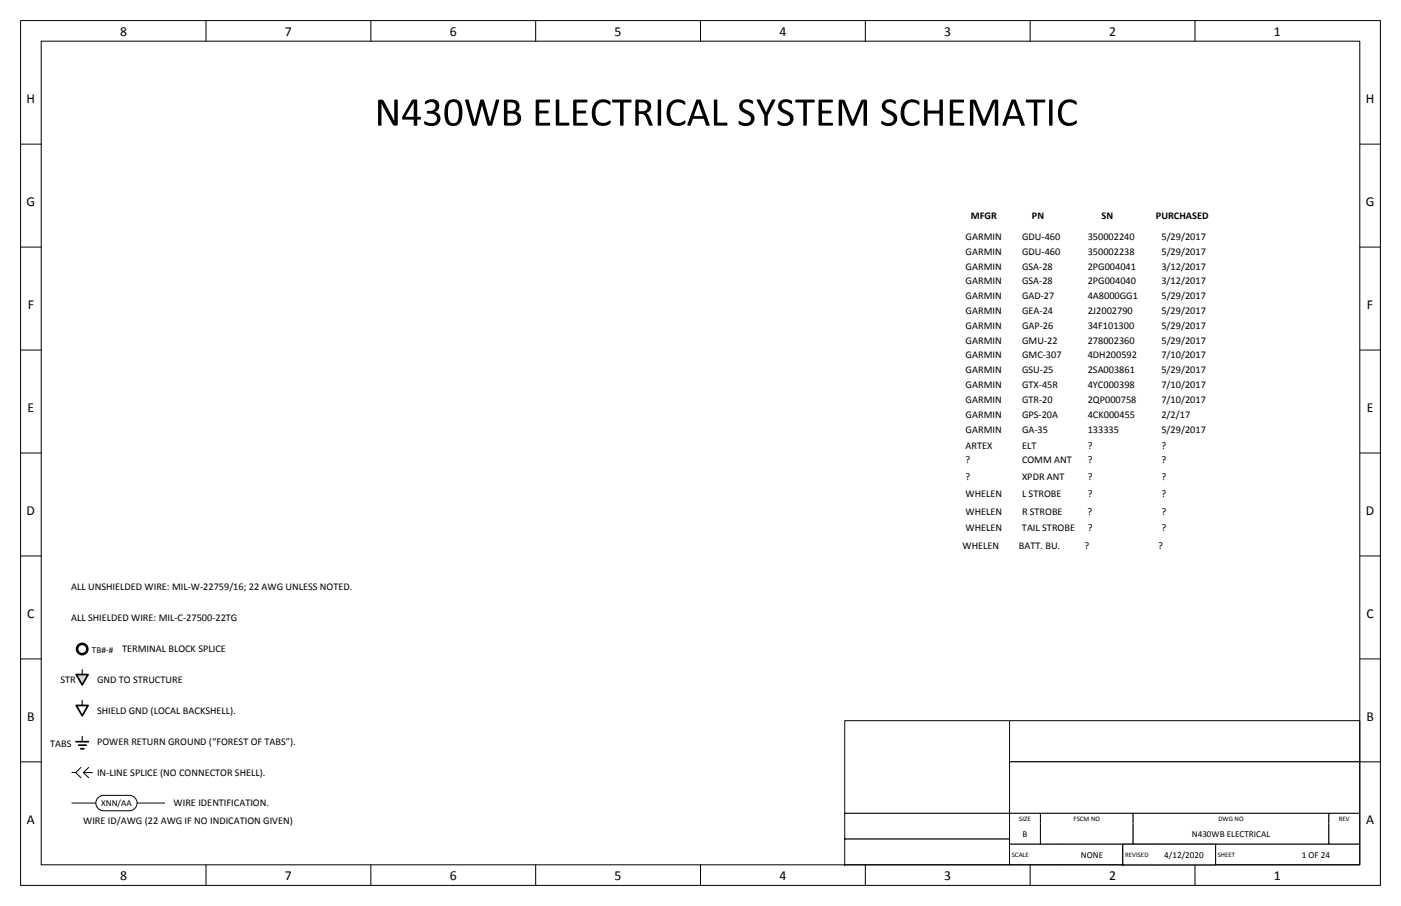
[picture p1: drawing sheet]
<svg xmlns="http://www.w3.org/2000/svg" width="432mm" height="279mm" viewBox="0 0 432 279" stroke-linecap="round" stroke-linejoin="round" font-family="sans-serif">
<path d="M22.2 247.6h28.5" fill="none" stroke="#000" stroke-width=".31"/>
<path d="M260.3 222.2h50.8v28.6h-50.8z" fill="#fff"/>
<path d="M260.3 222.2h50.8v28.6h-50.8zM260.3 250.8h.1" fill="none" stroke="#000" stroke-width=".31"/>
<path d="M260.3 250.8h50.8v8h-50.8z" fill="#fff"/>
<path d="M260.3 250.8h50.8v8h-50.8zM260.3 258.8h.1" fill="none" stroke="#000" stroke-width=".31"/>
<path d="M260.3 258.8h50.8v7.9h-50.8z" fill="#fff"/>
<path d="M260.3 258.8h50.8v7.9h-50.8zM260.3 266.7h.1" fill="none" stroke="#000" stroke-width=".31"/>
<path d="M311.1 222.2h108v12.7h-108z" fill="#fff"/>
<path d="M311.1 222.2h108v12.7h-108zM311.1 234.9h.1" fill="none" stroke="#000" stroke-width=".31"/>
<path d="M311.1 234.9h108v15.9h-108z" fill="#fff"/>
<path d="M311.1 234.9h108v15.9h-108zM311.1 250.8h.1" fill="none" stroke="#000" stroke-width=".31"/>
<path d="M311.1 250.8h9.6v3.2h-9.6z" fill="#fff"/>
<path d="M311.1 254v-3.2h9.6v3.2" fill="none" stroke="#000" stroke-width=".31"/>
<path d="M320.7 250.8h28.5v3.2h-28.5z" fill="#fff"/>
<path d="M320.7 254v-3.2h28.5v3.2" fill="none" stroke="#000" stroke-width=".31"/>
<path d="M349.2 250.8h60.4v3.2h-60.4z" fill="#fff"/>
<path d="M349.2 254v-3.2h60.4v3.2" fill="none" stroke="#000" stroke-width=".31"/>
<path d="M409.6 250.8h9.5v3.2h-9.5z" fill="#fff"/>
<path d="M409.6 254v-3.2h9.5v3.2" fill="none" stroke="#000" stroke-width=".31"/>
<path d="M311.1 254h9.6v6.3h-9.6z" fill="#fff"/>
<path d="M311.1 254v6.3h9.6v-6.3" fill="none" stroke="#000" stroke-width=".31"/>
<path d="M320.7 254h28.5v6.3h-28.5z" fill="#fff"/>
<path d="M320.7 254v6.3h28.5v-6.3" fill="none" stroke="#000" stroke-width=".31"/>
<path d="M349.2 254h60.4v6.3h-60.4z" fill="#fff"/>
<path d="M349.2 254v6.3h60.4v-6.3" fill="none" stroke="#000" stroke-width=".31"/>
<path d="M409.6 254h9.5v6.3h-9.5z" fill="#fff"/>
<path d="M409.6 254v6.3h9.5v-6.3" fill="none" stroke="#000" stroke-width=".31"/>
<path d="M311.1 260.3h15.9v6.4h-15.9z" fill="#fff"/>
<path d="M327 260.3h-15.9v6.4h15.9" fill="none" stroke="#000" stroke-width=".31"/>
<path d="M327 260.3h19.1v6.4h-19.1z" fill="#fff"/>
<path d="M327 260.3h19.1v6.4h-19.1" fill="none" stroke="#000" stroke-width=".31"/>
<path d="M346.1 260.3h28.5v6.4h-28.5z" fill="#fff"/>
<path d="M346.1 260.3h28.5v6.4h-28.5zM346.1 266.7h.1" fill="none" stroke="#000" stroke-width=".31"/>
<path d="M374.6 260.3h17.5v6.4h-17.5z" fill="#fff"/>
<path d="M392.1 260.3h-17.5v6.4h17.5" fill="none" stroke="#000" stroke-width=".31"/>
<path d="M392.1 260.3h27v6.4h-27z" fill="#fff"/>
<g fill="none" stroke="#000" stroke-width=".31">
<path d="M6.3 6.3h419.1v266.7h-419.1zM12.7 12.7h406.4v254h-406.4zM63.5 6.3v6.4M114.3 6.3v6.4M165.1 6.3v6.4M215.9 6.3v6.4M266.7 6.3v6.4M317.5 6.3v6.4M368.3 6.3v6.4M6.3 44.4h6.4M419.1 44.4h6.3M6.3 76.2h6.4"/>
<path d="M419.1 76.2h6.3M6.3 107.9h6.4M419.1 107.9h6.3M6.3 139.7h6.4M419.1 139.7h6.3M6.3 171.4h6.4M419.1 171.4h6.3M6.3 203.2h6.4M419.1 203.2h6.3M6.3 234.9h6.4M419.1 234.9h6.3M63.5 266.7v6.4"/>
<path d="M114.3 266.7v6.4M165.1 266.7v6.4M215.9 266.7v6.4M266.7 266.7v6.4M317.5 266.7v6.4M368.3 266.7v6.4M392.1 260.3h27v6.4h-27"/>
</g>
<path d="M23.4 228.7h3.8M24.2 229.8h2.4M24.9 230.9h1" fill="none" stroke="#000" stroke-width=".53"/>
<path d="M23.5 217.6h3.7l-1.9 3.1z" fill="#fff"/>
<path d="M23.5 217.6h3.7l-1.9 3.1z" fill="none" stroke="#000" stroke-width=".53"/>
<path d="M25.3 216v1.6M25.3 227.1v1.6" fill="none" stroke="#000" stroke-width=".35"/>
<path d="M25 236.7l-1.7 1.6 1.7 1.5M27.3 236.7l-1.6 1.6 1.6 1.5" fill="none" stroke="#000" stroke-width=".31"/>
<path d="M30.4 245.8l1.5-.5h8a2.38 2.38 0 0 1 2.3 2.4 2.38 2.38 0 0 1-2.3 2.3h-8a2.38 2.38 0 0 1-2.2-1.6 2.38 2.38 0 0 1 .7-2.6z" fill-rule="evenodd" fill="#fff"/>
<path d="M22.2 238.2h1.2M25.8 238.3h2.7M30.4 245.8l1.5-.5h8a2.38 2.38 0 0 1 2.3 2.4 2.38 2.38 0 0 1-2.3 2.3h-8a2.38 2.38 0 0 1-2.2-1.6 2.38 2.38 0 0 1 .7-2.6z" fill="none" stroke="#000" stroke-width=".31"/>
<path d="M23.5 208h3.7l-1.9 3.2z" fill="#d8d8d8"/>
<path d="M23.5 208h3.7l-1.9 3.2z" fill="none" stroke="#000" stroke-width=".53"/>
<path d="M25.3 206.5v1.5" fill="none" stroke="#000" stroke-width=".35"/>
<path d="M346.1 260.3h9.1v6.4h-9.1z" fill="#fff"/>
<path d="M355.2 260.3h-9.1v6.4h9.1" fill="none" stroke="#000" stroke-width=".31"/>
<path d="M355.2 260.3h19.4v6.4h-19.4z" fill="#fff"/>
<path d="M355.2 260.3h19.4v6.4h-19.4" fill="none" stroke="#000" stroke-width=".31"/>
<g fill="#000">
<path d="M116.7 30.8l1-.1 .5 .4 3.3 6.2v-6.4l.3-.2 .8 .1v7.7a1.11 1.11 0 0 1-1.8-.5l-3.2-6.1v6.7l-1.1 .1z"/>
<path d="M127 30.8l1.6 .1v5.1h.9a.52 .52 0 0 1 0 .9h-.9v1.8l-.8 .1-.3-.2v-1.7l-3.5-.1 .1-1zM127.5 31.6l-2.6 4.4h2.6zM131.1 31.2a2.93 2.93 0 0 1 4.2 .6 2 2 0 0 1-1.4 2.7 2.18 2.18 0 0 1 1.8 2.5 2.18 2.18 0 0 1-2.4 1.9 2.12 2.12 0 0 1-2.6-.9v-.4a.45 .45 0 0 1 .5-.2 .45 .45 0 0 1 .4 .3 1.88 1.88 0 0 0 1.9 .3 1.88 1.88 0 0 0 1.1-1.7 1.76 1.76 0 0 0-2-1.2h-.8a.49 .49 0 0 1 0-.9 2.34 2.34 0 0 0 2.1-.5 1.39 1.39 0 0 0-.1-2 1.39 1.39 0 0 0-1.9 .1l-.3 .1a.43 .43 0 0 1-.7 0 .43 .43 0 0 1 .2-.7zM138 31.3a2.7 2.7 0 0 1 3.2-.4 2.7 2.7 0 0 1 1.3 2.9v1.4a3 3 0 0 1-3.5 3.6 3 3 0 0 1-2-3.6v-1.3a3.9 3.9 0 0 1 1-2.6zM138.7 31.9a6.5 6.5 0 0 0 .1 5.8 1.7 1.7 0 0 0 1.9 0 1.7 1.7 0 0 0 .7-1.8 5.4 5.4 0 0 0-.8-4.2 1.57 1.57 0 0 0-1.9 .2z"/>
<path d="M143.4 30.8h1l1.9 6.8 1.7-6.7a.87 .87 0 0 1 1.2 0l1.8 6.7 1.8-6.7 .6-.2a.32 .32 0 0 1 .4 0 .32 .32 0 0 1 0 .4l-2.1 7.4a1.13 1.13 0 0 1-1.5 0l-1.7-6.1-1.5 6.1a1.13 1.13 0 0 1-1.5 0zM155.4 30.8l2.1-.1a2.03 2.03 0 0 1 2.5 1.2 2.03 2.03 0 0 1-1 2.6 2.22 2.22 0 0 1 1.5 2.7 2.22 2.22 0 0 1-2.7 1.5h-2.1l-.3-.2zM156.4 31.6v2.6h1.2a1.31 1.31 0 0 0 1.4-1.4 1.31 1.31 0 0 0-1.5-1.2zM156.4 35v2.9h1.5a1.45 1.45 0 0 0 1.6-1.6 1.45 1.45 0 0 0-1.8-1.3zM165.2 30.8h4.2v.8h-3.2v2.5h2.7l.2 .5-.2 .4h-2.7v2.9h3.2l.1 .8h-4l-.4-.2zM171.4 30.8l.7-.1 .3 .2v6.9h2.9l.2 .5-.2 .4h-3.6l-.4-.2zM176.8 30.8h4.2l-.1 .8h-3.2v2.5h2.7l.2 .3-.1 .6h-2.8v2.9h3.2a.52 .52 0 0 1 0 .8h-3.9l-.3-.2zM183.6 31.5a3.1 3.1 0 0 1 4.6 .2l-.1 .6a2.71 2.71 0 0 0-3.2-.5 2.71 2.71 0 0 0-1.4 3 2.72 2.72 0 0 0 1.5 2.8 2.72 2.72 0 0 0 3.1-.5 1.05 1.05 0 0 1-1 1.5 3.5 3.5 0 0 1-3.6-.6 3.5 3.5 0 0 1-1.1-3.6 4.4 4.4 0 0 1 1.2-2.9zM188.7 30.8h5.9l-.1 .8h-2.3l-.1 7.1-1-.1v-7h-2.3zM195.9 30.8l2-.1a2.15 2.15 0 0 1 2.7 1.5 2.15 2.15 0 0 1-1.5 2.6l1 1 1 2.6a.66 .66 0 0 1-1.1 .1l-1.3-2.9-.7-.4h-1.1v3.4l-1.1 .1zM196.9 31.6v2.7h1a1.39 1.39 0 0 0 1.7-1.4 1.39 1.39 0 0 0-1.8-1.3zM202.7 30.8h1.1v7.8l-.4 .2-.7-.2zM206.7 31.5a3.1 3.1 0 0 1 4.5 .2l-.1 .6a2.71 2.71 0 0 0-3.2-.4 2.71 2.71 0 0 0-1.3 2.9 2.72 2.72 0 0 0 1.4 2.8 2.72 2.72 0 0 0 3.2-.5 1.03 1.03 0 0 1-1 1.5 3.4 3.4 0 0 1-4.8-3.8l.1-.4a4.4 4.4 0 0 1 1.2-2.9zM214.6 30.8l1-.1 .4 .2 2.7 7.5a.31 .31 0 0 1-.1 .4 .31 .31 0 0 1-.4 0l-.5-.1-.8-2.1h-3.3l-.7 2-.4 .2a.38 .38 0 0 1-.5 0 .38 .38 0 0 1-.1-.4zM215.2 31.8l-1.4 4h2.8zM220 30.8h1.1v7h2.9a.56 .56 0 0 1 0 .9h-3.6l-.3-.2zM228.3 31.3a2.55 2.55 0 0 1 3.8 .1l-.1 .6a2.3 2.3 0 0 0-3 .2 1.87 1.87 0 0 0 1.7 2.1 2.39 2.39 0 0 1 1.7 3 2.39 2.39 0 0 1-3.1 1.5l-.5-.1a1.01 1.01 0 0 1-1-.3 1.01 1.01 0 0 1-.1-1.1h.1a2.78 2.78 0 0 0 3.4 0 1.57 1.57 0 0 0-1.4-2.2 2.37 2.37 0 0 1-1.5-3.8zM233.2 30.8h1.1l1.8 3.8 1.8-3.8h1.1l-2.4 4.8-.1 3.1-.9-.1v-3zM240.3 31.3a2.55 2.55 0 0 1 3.8 .1l-.1 .6a2.3 2.3 0 0 0-3 .2 1.87 1.87 0 0 0 1.7 2.1 2.39 2.39 0 0 1 1.8 3 2.39 2.39 0 0 1-3.2 1.5l-.4-.1a1.01 1.01 0 0 1-1.1-.3 1.01 1.01 0 0 1 0-1.1 2.79 2.79 0 0 0 3.5 0 1.55 1.55 0 0 0-1.4-2.2 2.37 2.37 0 0 1-1.6-3.8zM245.2 30.8h5.9l-.1 .8h-2.3l-.2 7.1-.9-.1v-7h-2.4zM252.4 30.8h4.2l-.1 .8h-3.2v2.5h2.8l.2 .5-.2 .4h-2.8v2.9h3.3v.8h-3.9l-.4-.2zM258.6 30.8l1.2-.1 .6 .4 2.4 6.1 2.6-6.1 .5-.4 1.2 .1 .1 7.9-1-.1-.1-7-2.8 7-.3 .2-.7-.2-2.8-7v7l-1 .1zM272.3 31.3a2.56 2.56 0 0 1 3.8 .1l-.1 .6a2.33 2.33 0 0 0-3.1 .2 1.88 1.88 0 0 0 1.8 2.1 2.39 2.39 0 0 1 1.7 3 2.39 2.39 0 0 1-3.1 1.5l-.5-.1a.99 .99 0 0 1-1-.3 .99 .99 0 0 1-.1-1.1 2.79 2.79 0 0 0 3.5 0 1.57 1.57 0 0 0-1.4-2.2 2.36 2.36 0 0 1-1.5-3.8zM278.8 31.5a3.1 3.1 0 0 1 4.6 .2l-.1 .6a2.68 2.68 0 0 0-4.5 1.4 3.1 3.1 0 0 0 2.1 4.2h.8l1-.5a.45 .45 0 0 1 .7 0 .45 .45 0 0 1-.1 .7 3.6 3.6 0 0 1-4.2 .2 3.6 3.6 0 0 1-1.5-3.9 4.4 4.4 0 0 1 1.2-2.9zM284.8 30.8h1.1v3.3h3.6l.1-3.3h1l-.1 7.9h-.9l-.1-3.7h-3.6v3.6l-.4 .2-.7-.1zM292.9 30.8h4.2l-.1 .8h-3.2v2.5h2.7l.2 .5-.2 .4h-2.7v2.9h3.2l.1 .8h-4l-.3-.2zM299.1 30.8l1.1-.1 .6 .4 2.5 6.1 2.5-6.1 .6-.4 1.1 .1 .1 7.9-1-.1v-7l-2.8 7-.4 .2-.7-.2-2.7-7v7l-1 .1zM311.7 30.8l1-.1 .4 .2 2.7 7.5a.31 .31 0 0 1-.1 .4 .31 .31 0 0 1-.4 0l-.5-.1-.8-2.1h-3.3l-.7 2.1-.5 .1a.31 .31 0 0 1-.5 0 .31 .31 0 0 1 0-.4zM312.3 31.8l-1.3 4h2.8zM316.3 30.8l5.7-.1 .1 .2-.1 .7h-2.3l-.1 7.1-1-.1v-7h-2.3zM323.4 30.8h1v7.8l-.4 .2-.7-.2zM327.3 31.5a3.1 3.1 0 0 1 4.6 .2l-.2 .6a2.71 2.71 0 0 0-3.1-.5 2.71 2.71 0 0 0-1.4 3 2.72 2.72 0 0 0 1.4 2.8 2.72 2.72 0 0 0 3.2-.5 1.03 1.03 0 0 1-1 1.5 3.4 3.4 0 0 1-4.7-3.8v-.4a4.4 4.4 0 0 1 1.2-2.9z"/>
</g>
<circle cx="25.3" cy="200.2" r="1.59" fill="#fff"/>
<circle cx="25.3" cy="200.2" r="1.59" fill="none" stroke="#000" stroke-width=".79"/>
<g font-size="4.2">
<text x="37" y="11">8</text>
<text x="87.8" y="11">7</text>
<text x="138.6" y="11">6</text>
<text x="189.4" y="11">5</text>
<text x="240.2" y="11">4</text>
<text x="291" y="11">3</text>
<text x="341.8" y="11">2</text>
<text x="392.6" y="11">1</text>
<text x="8.2" y="31.8">H</text>
<text x="421" y="31.8">H</text>
<text x="8.2" y="63.6">G</text>
<text x="420.9" y="63.6">G</text>
<text x="8.6" y="95.3">F</text>
<text x="421.3" y="95.3">F</text>
<text x="8.5" y="127.1">E</text>
<text x="421.2" y="127.1">E</text>
<text x="8.2" y="158.8">D</text>
<text x="421" y="158.8">D</text>
<text x="8.4" y="190.6">C</text>
<text x="421.2" y="190.6">C</text>
<text x="8.4" y="222.3">B</text>
<text x="421.1" y="222.3">B</text>
<text x="8.3" y="254.1">A</text>
<text x="421" y="254.1">A</text>
<text x="37" y="271.4">8</text>
<text x="87.8" y="271.4">7</text>
<text x="138.6" y="271.4">6</text>
<text x="189.4" y="271.4">5</text>
<text x="240.2" y="271.4">4</text>
<text x="291" y="271.4">3</text>
<text x="341.8" y="271.4">2</text>
<text x="392.6" y="271.4">1</text>
</g>
<g font-size="3.2">
<text x="299.2" y="67.6">MFGR</text>
<text x="318" y="67.6">PN</text>
<text x="339.5" y="67.6">SN</text>
<text x="356.3" y="67.6">PURCHASED</text>
<text x="297.6" y="74">GARMIN</text>
<text x="315" y="74">GDU-460</text>
<text x="335.3" y="74">350002240</text>
<text x="358" y="74">5/29/2017</text>
<text x="297.6" y="78.5">GARMIN</text>
<text x="297.6" y="83.1">GARMIN</text>
<text x="315" y="78.5">GDU-460</text>
<text x="315" y="83.1">GSA-28</text>
<text x="335.2" y="83.1">2PG004041</text>
<text x="335.3" y="78.5">350002238</text>
<text x="358" y="83.1">3/12/2017</text>
<text x="358" y="78.5">5/29/2017</text>
<text x="297.6" y="87.7">GARMIN</text>
<text x="315" y="87.7">GSA-28</text>
<text x="335.2" y="87.7">2PG004040</text>
<text x="358" y="87.7">3/12/2017</text>
<text x="297.6" y="92.3">GARMIN</text>
<text x="315" y="92.3">GAD-27</text>
<text x="335.3" y="92.3">4A8000GG1</text>
<text x="358" y="92.3">5/29/2017</text>
<text x="297.6" y="96.8">GARMIN</text>
<text x="297.6" y="101.4">GARMIN</text>
<text x="315" y="101.4">GAP-26</text>
<text x="315" y="96.8">GEA-24</text>
<text x="335.3" y="96.8">2J2002790</text>
<text x="335.3" y="101.4">34F101300</text>
<text x="358" y="96.8">5/29/2017</text>
<text x="358" y="101.4">5/29/2017</text>
<text x="297.6" y="106">GARMIN</text>
<text x="315" y="106">GMU-22</text>
<text x="335.3" y="106">278002360</text>
<text x="358" y="106">5/29/2017</text>
<text x="297.6" y="110.5">GARMIN</text>
<text x="315" y="110.5">GMC-307</text>
<text x="335.3" y="110.5">4DH200592</text>
<text x="358" y="110.5">7/10/2017</text>
<text x="297.6" y="115.1">GARMIN</text>
<text x="297.6" y="119.7">GARMIN</text>
<text x="315" y="115.1">GSU-25</text>
<text x="315" y="119.7">GTX-45R</text>
<text x="335.2" y="119.7">4YC000398</text>
<text x="335.3" y="115.1">2SA003861</text>
<text x="358" y="115.1">5/29/2017</text>
<text x="358" y="119.7">7/10/2017</text>
<text x="297.6" y="124.2">GARMIN</text>
<text x="315" y="124.2">GTR-20</text>
<text x="335.2" y="124.2">2QP000758</text>
<text x="358" y="124.2">7/10/2017</text>
<text x="297.6" y="128.8">GARMIN</text>
<text x="315" y="128.8">GPS-20A</text>
<text x="335.2" y="128.8">4CK000455</text>
<text x="358" y="128.8">2/2/17</text>
<text x="297.6" y="133.4">GARMIN</text>
<text x="315" y="133.4">GA-35</text>
<text x="335.2" y="133.4">133335</text>
<text x="358" y="133.4">5/29/2017</text>
<text x="297.6" y="138.4">ARTEX</text>
<text x="297.6" y="142.9">?</text>
<text x="315" y="138.4">ELT</text>
<text x="315" y="142.9">COMM ANT</text>
<text x="335.2" y="138.4">?</text>
<text x="335.2" y="142.9">?</text>
<text x="357.9" y="138.4">?</text>
<text x="357.9" y="142.9">?</text>
<text x="297.6" y="147.9">?</text>
<text x="315" y="147.9">XPDR ANT</text>
<text x="335.2" y="147.9">?</text>
<text x="357.9" y="147.9">?</text>
<text x="297.6" y="153.4">WHELEN</text>
<text x="315" y="153.4">L STROBE</text>
<text x="335.2" y="153.4">?</text>
<text x="357.9" y="153.4">?</text>
<text x="297.6" y="158.8">WHELEN</text>
<text x="315" y="158.8">R STROBE</text>
<text x="335.2" y="158.8">?</text>
<text x="357.9" y="158.8">?</text>
<text x="297.6" y="163.8">WHELEN</text>
<text x="315" y="163.8">TAIL STROBE</text>
<text x="335.2" y="163.8">?</text>
<text x="358" y="163.8">?</text>
<text x="296.7" y="169.2">WHELEN</text>
<text x="314" y="169.2">BATT. BU.</text>
<text x="334.3" y="169.2">?</text>
<text x="357" y="169.2">?</text>
<text x="22" y="181.9">ALL UNSHIELDED WIRE: MIL-W-22759/16; 22 AWG UNLESS NOTED.</text>
<text x="21.9" y="191.5">ALL SHIELDED WIRE: MIL-C-27500-22TG</text>
<text x="37.6" y="201">TERMINAL BLOCK SPLICE</text>
<text x="18.7" y="210.5">STR</text>
<text x="29.9" y="210.6">GND TO STRUCTURE</text>
<text x="29.9" y="220.2">SHIELD GND (LOCAL BACKSHELL).</text>
<text x="15.5" y="230.5">TABS</text>
<text x="29.9" y="229.7">POWER RETURN GROUND (“FOREST OF TABS”).</text>
<text x="29.9" y="239.2">IN-LINE SPLICE (NO CONNECTOR SHELL).</text>
<text x="53.5" y="248.6">WIRE IDENTIFICATION.</text>
<text x="25.6" y="254">WIRE ID/AWG (22 AWG IF NO INDICATION GIVEN)</text>
</g>
<g font-size="2.8">
<text x="28.3" y="201.3">TB#-#</text>
<text x="31.2" y="248.5">XNN/AA</text>
<text x="315.2" y="258.2">B</text>
<text x="367.3" y="258.2">N430WB ELECTRICAL</text>
<text x="333.1" y="264.5">NONE</text>
<text x="358.8" y="264.5">4/12/2020</text>
<text x="401.2" y="264.5">1 OF 24</text>
</g>
<g font-size="2.1">
<text x="314.2" y="253.2">SIZE</text>
<text x="330.9" y="253.2">FSCM NO</text>
<text x="375.5" y="253.2">DWG NO</text>
<text x="412.6" y="253.2">REV</text>
<text x="311.8" y="264.3">SCALE</text>
<text x="346.8" y="264.3">REVISED</text>
<text x="375.3" y="264.3">SHEET</text>
</g>
</svg>
